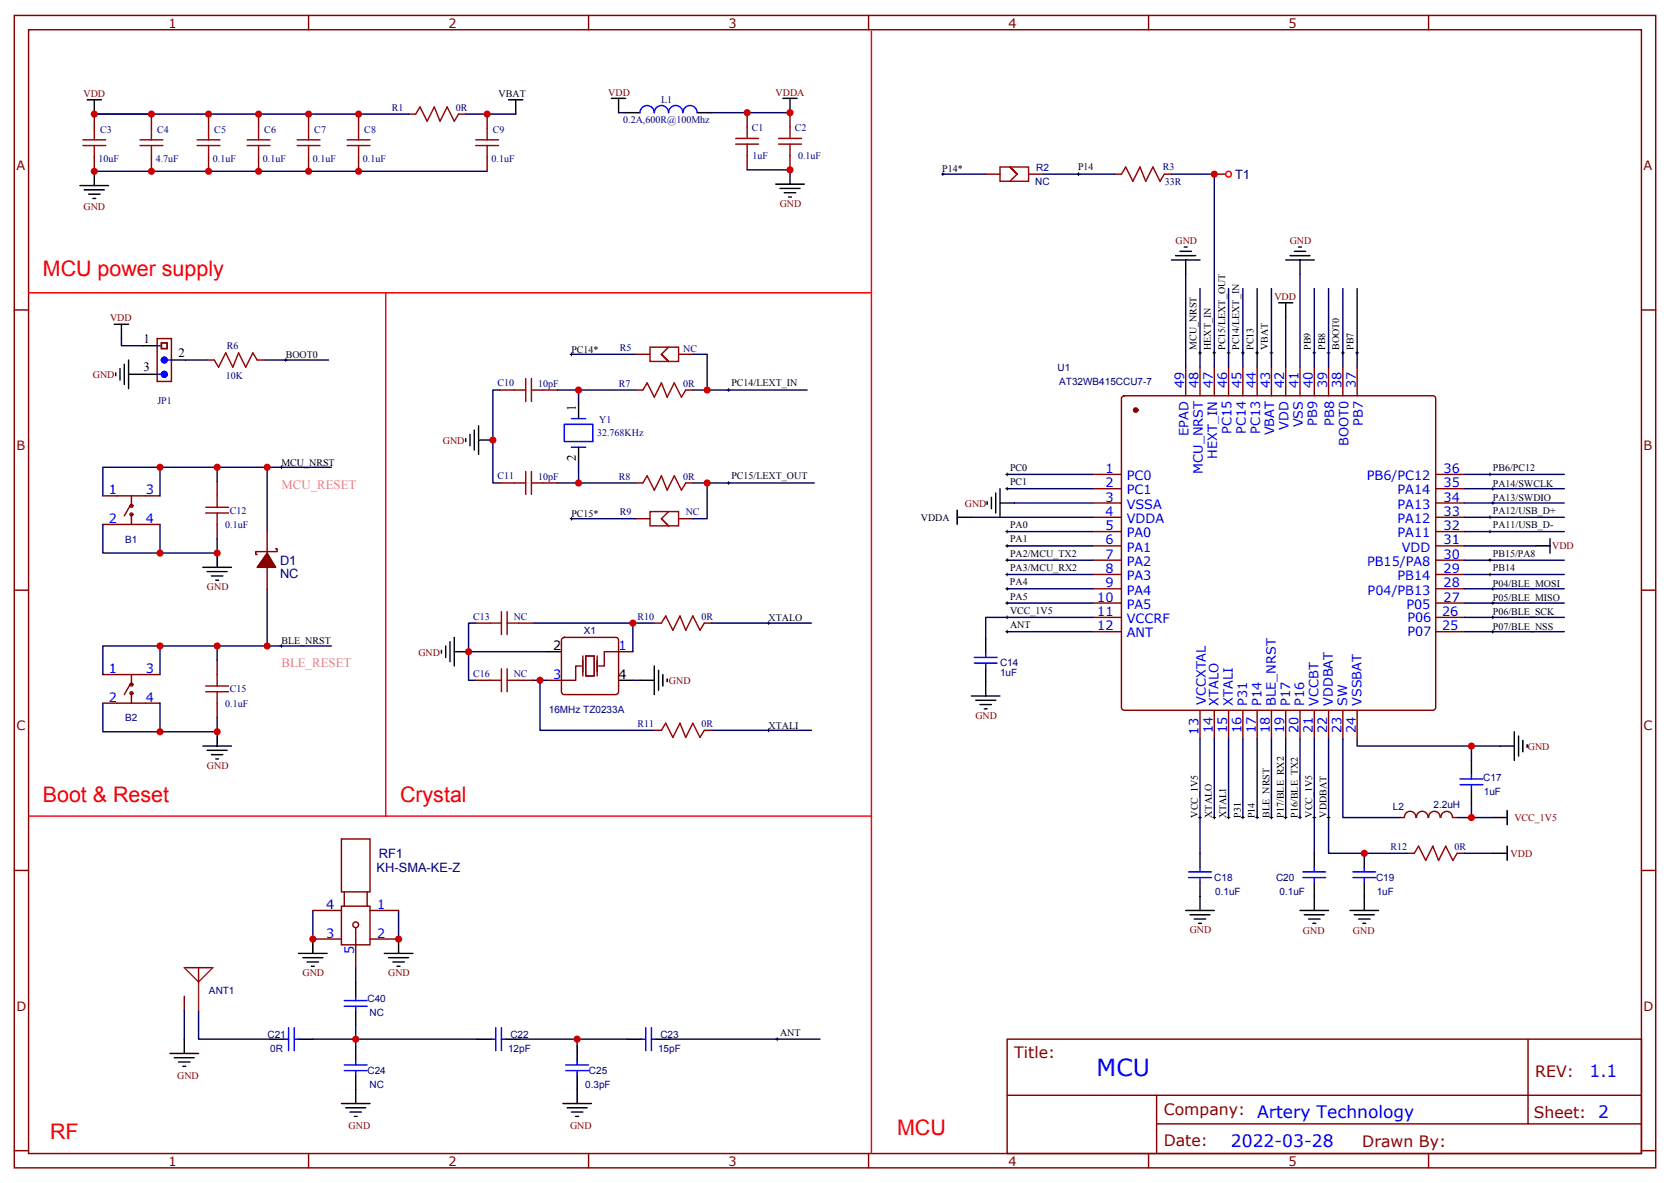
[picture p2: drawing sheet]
<svg xmlns="http://www.w3.org/2000/svg" width="412mm" height="292mm" viewBox="0 0 412 292" stroke-linecap="round" stroke-linejoin="round" font-family="sans-serif">
<g fill="none" stroke="#870000" stroke-width=".35">
<path d="M3.5 3.8h405.4v284.3h-405.4zM7.1 7.3h398.2v277.3h-398.2zM76.2 3.8v3.5M145.3 3.8v3.5M214.5 3.8v3.5M283.6 3.8v3.5M352.8 3.8v3.5M23.3 28.2v3.5M23.3 38.7v3.6M76.2 28.2v3.5M76.2 38.7v3.6M88.5 28.2v3.5"/>
<path d="M88.5 38.7v3.6M100.9 28.2h1.8M113.2 28.2h1.8M3.5 76.5h3.6M405.3 76.5h3.6M66 131.2v5.3M66 140v5.3M68.1 135.4h.3v.7h-5.3v.7h.4M3.5 145.6h3.6M405.3 145.6h3.6M3.5 214.8h3.6M84.3 207h7.1v13.1h-7.1z"/>
<path d="M405.3 214.8h3.6M77.3 224.6h7M77.3 231.7h7M84.3 223.6h7.1v9.5h-7.1zM85 220.1v3.5M87.8 228.9v9.9M90.7 220.1v3.5M91.4 224.6h7M91.4 231.7h7M248.7 256.4h156.6v28.2h-156.6zM377.3 256.4v20.9M248.7 270.2h156.5"/>
<path d="M285.6 277.3h119.6M285.6 270.2v14.2M3.5 283.9h3.6M76.2 284.6v3.5M145.3 284.6v3.5M214.5 284.6v3.5M283.6 284.6v3.5M352.8 284.6v3.5M405.3 283.9h3.6"/>
<circle cx="87.8" cy="228.2" r=".71"/>
</g>
<g fill="none" stroke="#000" stroke-width=".35">
<path d="M73.7 235.2h7.1M74.8 236.3h4.9M75.8 237.3h2.9M76.9 238.4h.7M77.3 231.7v3.5M94.9 235.2h7.1M96 236.3h4.9M97 237.3h2.8M98.1 238.4h.7M98.4 231.7v3.5M66.7 256.4h3.5M73.7 256.4h3.6"/>
<path d="M87.8 242.3v3.5M87.8 249.3v3.6M142.5 258.2v3.5M142.5 265.2v3.5"/>
</g>
<path d="M70.2 256.4h1.1M71.3 253.6v5.6M72.7 253.6v5.6M72.7 256.4h1M85 248.3h5.7M85 246.9h5.7M87.8 245.8v1.1M87.8 248.3v1M139.7 264.2h5.6M139.7 262.7h5.6M142.5 261.7v1M142.5 264.2v1" fill="none" stroke="#00f" stroke-width=".35"/>
<path d="M23.3 28.2h14.1M23.3 42.3h14.1M66 115.3v15.9M66 145.3v14.1M77.3 224.6v7.1M87.8 238.8v3.5M98.4 224.6v7.1M77.3 256.4h40.5M87.8 252.9v5.3" fill="none" stroke="#006" stroke-width=".35"/>
<g fill="none" stroke="#a10000" stroke-width=".35">
<path d="M20.5 34.5h5.6M20.5 35.9h5.6M23.3 31.7v2.8M23.3 35.9v2.8M73.4 34.5h5.6M73.4 35.9h5.6M76.2 31.7v2.8M76.2 35.9v2.8M85.7 34.5h5.7M85.7 35.9h5.7M88.5 31.7v2.8M88.5 35.9v2.8"/>
<path d="M102.7 28.2l1-1.8 1.8 3.5 1.7-3.5 1.5 3.5 1.7-3.5 1.8 3.5 1-1.7"/>
</g>
<path d="M66 136.5l2.1 3.5h-4.6z" fill="#870000"/>
<g fill="none" stroke="#870000" stroke-width=".35">
<path d="M37.4 28.2v3.5M37.4 38.7v3.6M51.5 28.2v3.5M51.5 38.7v3.6M63.9 28.2v3.5M63.9 38.7v3.6M120.3 28.2v3.5M120.3 38.7v3.6M184.5 27.8v3.5M184.5 38.4v3.5M195.1 27.8v3.5M195.1 38.4v3.5"/>
<path d="M243.4 43h3.5M254 43h3.5M275.2 43h1.7M287.5 43h1.8M299.9 43h2.8M51.2 88.8h1.7M63.5 88.8h1.8M123.5 96.2h3.5M134.1 96.2h3.5M157 96.2h1.7M157 87.4h3.5M167.6 87.4h3.5"/>
<path d="M169.3 96.2h1.8M277.2 97.9l.4-.3h76.2a.71 .71 0 0 1 .7 .8v76.2a.76 .76 0 0 1-.7 .7h-76.2a.76 .76 0 0 1-.7-.7v-76.2zM292.8 90.6v7M296.3 90.6v7M299.9 90.6v7M303.4 90.6v7M306.9 90.6v7M310.4 90.6v7M314 90.6v7M317.5 90.6v7M321 90.6v7M324.6 90.6v7"/>
<path d="M328.1 90.6v7M331.6 90.6v7M335.1 90.6v7M53.6 118.8v3.5M123.5 119.2h3.5M134.1 119.2h3.5M157 119.2h1.7M169.3 119.2h1.8M269.9 117.1h7M354.5 117.1h7.1M25.4 122.3h14.1M25.4 129.4h14.1"/>
<path d="M32.1 124.8l-1.4 2.5M32.5 122.3v2.5M32.5 126.9v2.5M53.6 129.4v3.5M66 136.5l2.1 3.5h-4.6zM157 128h3.5M167.6 128h3.5M269.9 120.6h7M269.9 124.1h7M269.9 127.6h7M269.9 131.2h7M269.9 134.7h7"/>
<path d="M269.9 138.2h7M354.5 120.6h7.1M354.5 124.1h7.1M354.5 127.6h7.1M354.5 131.2h7.1M354.5 134.7h7.1M354.5 138.2h7.1M117.5 153.7h3.5M128.1 153.7h3.5M138.9 157.5l.4-.2h12.7a.71 .71 0 0 1 .8 .7v12.7a.76 .76 0 0 1-.8 .7h-12.7a.76 .76 0 0 1-.7-.7v-12.7zM161.6 153.7h1.7M173.9 153.7h1.8"/>
<path d="M269.9 141.7h7M269.9 145.3h7M269.9 148.8h7M269.9 152.3h7M269.9 155.9h7M354.5 141.7h7.1M354.5 145.3h7.1M354.5 148.8h7.1M354.5 152.3h7.1M354.5 155.9h7.1M25.4 166.4h14.1M25.4 173.5h14.1"/>
<path d="M32.1 168.9l-1.4 2.5M32.5 166.4v2.5M32.5 171v2.5M53.6 162.9v3.5M53.6 173.5v3.5M117.5 167.9h3.5M128.1 167.9h3.5M135.1 167.9h3.5M152.8 160.8h3.5M296.3 175.3v7M299.9 175.3v7M303.4 175.3v7"/>
<path d="M306.9 175.3v7M310.4 175.3v7M314 175.3v7M317.5 175.3v7M321 175.3v7M324.6 175.3v7M328.1 175.3v7M331.6 175.3v7M335.1 175.3v7M161.6 180.2h1.7M173.9 180.2h1.8M345.7 201.7h1.1"/>
<path d="M346.8 201.7a1.41 1.41 0 0 1 1.4-1.5 1.41 1.41 0 0 1 1.4 1.5M347.5 210.5h1.7M349.8 201.7a1.41 1.41 0 0 1 1.4-1.5 1.41 1.41 0 0 1 1.4 1.5M352.8 201.7a1.41 1.41 0 0 1 1.4-1.5 1.41 1.41 0 0 1 1.4 1.5M355.8 201.7a1.41 1.41 0 0 1 1.5-1.5 1.41 1.41 0 0 1 1.4 1.5M358.8 201.7h1M359.8 210.5h1.8M45.5 238.8h7.1M49 238.8v3.5M45.5 245.8v3.5"/>
<circle cx="32.5" cy="126.9" r=".35"/>
<circle cx="32.5" cy="124.8" r=".35"/>
<circle cx="32.5" cy="171" r=".35"/>
<circle cx="32.5" cy="168.9" r=".35"/>
</g>
<g fill="none" stroke="#006" stroke-width=".35">
<path d="M23.3 28.2h77.6M115 28.2h12.4M152.8 27.8h1.7M175.7 27.8h19.4M37.4 42.3h82.9M184.5 41.9h10.6M232.8 43h10.6M257.5 43h17.7M289.3 43h10.6v47.6M292.8 67.7v22.9M296.3 71.2v19.4M303.4 71.2v19.4"/>
<path d="M306.9 71.2v19.4M310.4 71.2v19.4M314 71.2v19.4M317.5 78.2v12.4M321 67.7v22.9M324.6 71.2v19.4M328.1 71.2v19.4M331.6 71.2v19.4M335.1 71.2v19.4M30 83.5v1.8h5.3M45.9 88.8h5.3M65.3 88.8h15.8"/>
<path d="M123.5 96.2h-1.8v23h1.8M137.6 96.2h19.4M141.1 87.4h15.9M142.9 96.2v3.6M171.1 87.4h3.5v8.8M171.1 96.2h28.2M39.5 115.3v7M53.6 115.3v3.5M81.8 115.3h-56.4v7M137.6 119.2h19.4M142.9 113.9v5.3M171.1 119.2h30"/>
<path d="M174.6 119.2v8.8h-3.5M248.7 117.1h21.2M361.6 117.1h24.7M25.4 129.4v7.1h28.2v-3.6M39.5 129.4v7.1M141.1 128h15.9M239.9 127.6h30M248.7 138.2h21.2M248.7 131.2h21.2M248.7 120.6h21.2M248.7 134.7h21.2M250.5 124.1h19.4"/>
<path d="M361.6 124.1h24.7M361.6 120.6h24.7M361.6 127.6h24.7M361.6 131.2h24.7M361.6 134.7h17.6M361.6 138.2h24.7M39.5 159.4v7M53.6 159.4v3.5M81.8 159.4h-56.4v7M117.5 153.7h-1.8v14.2h1.8M131.6 153.7h24.7v7.1M156.3 153.7h5.3"/>
<path d="M175.7 153.7h24.7M248.7 155.9h21.2M248.7 145.3h21.2M248.7 148.8h21.2M248.7 141.7h21.2M269.9 152.3h-26.5v5.3M361.6 155.9h24.7M361.6 145.3h24.7M361.6 148.8h24.7M361.6 152.3h24.7M361.6 141.7h24.7M25.4 173.5v7.1h28.2v-3.6"/>
<path d="M39.5 173.5v7.1M115.7 160.8h19.4M131.6 167.9h3.5M133.3 167.9v12.3h28.3M156.3 167.9h1.7M175.7 180.2h24.7M296.3 182.3v28.2M299.9 182.3v19.4M303.4 182.3v19.4M306.9 182.3v19.4M310.4 182.3v19.4M314 182.3v19.4"/>
<path d="M317.5 182.3v19.4M321 182.3v19.4M324.6 182.3v28.2M328.1 182.3v28.2h19.4M331.6 182.3v19.4h14.1M335.1 182.3v1.8h35.3M363.4 184.1v3.5M363.4 198.2v3.5M359.8 201.7h8.9M361.6 210.5h7.1M45.5 249.3v7.1M49 249.3v7.1h17.7"/>
<path d="M128.4 256.4h26.5M142.5 256.4v1.8M165.5 256.4h37"/>
</g>
<g fill="none" stroke="#a10000" stroke-width=".35">
<path d="M34.6 34.5h5.6M34.6 35.9h5.6M37.4 31.7v2.8M37.4 35.9v2.8M48.7 34.5h5.6M48.7 35.9h5.6M51.5 31.7v2.8M51.5 35.9v2.8M61 34.5h5.7M61 35.9h5.7M63.9 31.7v2.8M63.9 35.9v2.8"/>
<path d="M117.5 34.5h5.6M117.5 35.9h5.6M120.3 31.7v2.8M120.3 35.9v2.8M181.7 35.6h5.6M181.7 34.1h5.6M184.5 31.3v2.8M184.5 35.6v2.8M192.3 35.6h5.6M192.3 34.1h5.6M195.1 31.3v2.8M195.1 35.6v2.8"/>
<path d="M246.9 41.2h7.1v3.5h-7.1zM251.2 43l-1.8-1.8 1.8 1.8M251.2 43l-1.8 1.7M276.9 43l1.1-1.8 1.8 3.5 1.7-3.5 1.4 3.5 1.8-3.5 1.8 3.5 1-1.7M63.5 88.8l-1.1-1.7-1.7 3.5-1.8-3.5-1.4 3.5-1.8-3.5-1.7 3.5-1.1-1.8M127 96.2h2.8M129.8 93.4v5.7M131.2 96.2h2.9M131.2 93.4v5.7M158.7 96.2l1.1-1.7 1.8 3.5 1.7-3.5 1.4 3.5 1.8-3.5 1.8 3.5 1-1.8M160.5 85.7h7.1v3.5h-7.1zM163.3 87.4l1.8 1.8-1.8-1.8"/>
<path d="M165.1 85.7l-1.8 1.7M127 119.2h2.8M129.8 116.3v5.7M131.2 116.3v5.7M131.2 119.2h2.9M158.7 119.2l1.1-1.8 1.8 3.5 1.7-3.5 1.4 3.5 1.8-3.5 1.8 3.5 1-1.7M50.8 126.6h5.6M50.8 125.2h5.6M53.6 122.3v2.9M53.6 126.6v2.8M160.5 126.2h7.1v3.6h-7.1zM163.3 128l1.8 1.8-1.8-1.8"/>
<path d="M165.1 126.2l-1.8 1.8M121 153.7h2.8M123.8 150.9v5.7M125.2 153.7h2.9M125.2 150.9v5.7M163.3 153.7l1.1-1.7 1.8 3.5 1.7-3.5 1.4 3.5 1.8-3.5 1.8 3.5 1-1.8M50.8 170.7h5.6M50.8 169.3h5.6M53.6 166.4v2.9M53.6 170.7v2.8M121 167.9h2.8M123.8 165v5.7"/>
<path d="M125.2 167.9h2.9M125.2 165v5.7M173.9 180.2l-1 1.8-1.8-3.6-1.8 3.6-1.4-3.6-1.7 3.6-1.8-3.6-1.1 1.8M349.2 210.5l1.1-1.7 1.8 3.5 1.7-3.5 1.4 3.5 1.8-3.5 1.8 3.5 1-1.8"/>
</g>
<g fill="none" stroke="#000" stroke-width=".25">
<path d="M232.5 43h.7M232.8 42.6v.7M266 43h.7M266.3 42.6v.7M70.2 88.8h.7M70.6 88.5v.7M140.8 87.4h.7M141.1 87.1v.7M179.6 96.2h.7M179.9 95.9v.7M296 87.1h.7M296.3 86.7v.7"/>
<path d="M299.5 87.1h.7M299.9 86.7v.7M303 87.1h.7M303.4 86.7v.7M306.6 87.1h.7M306.9 86.7v.7M310.1 87.1h.7M310.4 86.7v.7M313.6 87.1h.7M314 86.7v.7M324.2 87.1h.7M324.6 86.7v.7"/>
<path d="M327.7 87.1h.7M328.1 86.7v.7M331.3 87.1h.7M331.6 86.7v.7M334.8 87.1h.7M335.1 86.7v.7M69.1 115.3h.7M69.5 114.9v.7M179.6 119.2h.7M179.9 118.8v.7M248.4 117.1h.7M248.7 116.7v.7"/>
<path d="M367.6 117.1h.7M367.9 116.7v.7M140.8 128h.7M141.1 127.6v.7M248.4 131.2h.7M248.4 134.7h.7M248.4 138.2h.7M248.4 120.6h.7M248.7 120.2v.7M248.7 130.8v.7M248.7 134.3v.7M248.7 137.9v.7"/>
<path d="M367.6 131.2h.7M367.6 138.2h.7M367.6 127.6h.7M367.9 127.3v.7M367.9 130.8v.7M367.9 137.9v.7M368.3 120.6h.7M368.3 124.1h.7M368.7 120.2v.7M368.7 123.8v.7M69.1 159.4h.7M69.5 159v.7"/>
<path d="M189.4 153.7h.7M189.8 153.4v.7M248.4 152.3h.7M248.4 155.9h.7M248.4 148.8h.7M248.4 145.3h.7M248.4 141.7h.7M248.7 141.4v.7M248.7 144.9v.7M248.7 148.4v.8M248.7 152v.7M248.7 155.5v.7"/>
<path d="M367.6 141.7h.7M367.9 141.4v.7M368.3 152.3h.7M368.3 155.9h.7M368.3 148.8h.7M368.3 145.3h.7M368.7 144.9v.7M368.7 148.4v.8M368.7 152v.7M368.7 155.5v.7M189.8 179.8v.8M189.4 180.2h.7"/>
<path d="M296 201.7h.7M296.3 201.4v.7M299.5 201.7h.7M299.9 201.4v.7M303 201.7h.7M303.4 201.4v.7M306.6 201.7h.7M306.9 201.4v.7M310.1 201.7h.7M310.4 201.4v.7M313.6 201.7h.7M314 201.4v.7"/>
<path d="M317.1 201.7h.8M317.5 201.4v.7M320.7 201.7h.7M321 201.4v.7M324.2 201.7h.7M324.6 201.4v.7M327.7 201.7h.7M328.1 201.4v.7M191.6 256.4h.7M191.9 256v.8"/>
</g>
<g fill="none" stroke="#000" stroke-width=".35">
<path d="M21.5 24.6h3.5M23.3 24.6v3.6M125.6 24.6h3.5M127.4 24.6v3.6M151 24.3h3.5M152.8 24.3v3.5M154.5 27.8h3.5M172.2 27.8h3.5M193.3 24.3h3.5M195.1 24.3v3.5M19.8 45.8h7M20.8 46.8h5"/>
<path d="M21.9 47.9h2.8M22.9 49h.7M23.3 42.3v3.5M191.6 45.4h7M192.6 46.5h5M193.7 47.6h2.8M194.7 48.6h.7M195.1 41.9v3.5M289.3 64.1h7M290.3 63.1h5M291.4 62h2.8M292.5 61h.7"/>
<path d="M292.8 64.1v3.6M315.7 74.7h3.6M317.5 64.1h7.1M317.5 74.7v3.5M318.6 63.1h4.9M319.6 62h2.8M320.7 61h.7M321 64.1v3.6M28.2 80h3.5M28.6 92v.7M29.6 90.9v2.9M30 80v3.5"/>
<path d="M30.7 89.9v4.9M31.7 92.4h7.1M31.7 88.8v7.1M35.3 85.3h3.5M42.3 88.8h3.6M142.9 99.8v3.5M115 108.2v.7M116.1 107.2v2.8M117.1 106.1v5M118.2 105.1v7M118.2 108.6h3.5M142.9 110.3v3.6"/>
<path d="M50.1 140h7M53.6 136.5v3.5M236.4 127.6h3.5M236.4 125.9v3.5M243.8 123.8v.7M244.8 122.7v2.8M245.9 121.6v5M246.9 124.1h3.6M246.9 120.6v7M379.2 134.7h3.6M382.8 132.9v3.6M51.2 141h4.9"/>
<path d="M52.2 142.1h2.8M53.3 143.2h.7M110.1 159.4v2.8M111.1 158.3v5M112.2 157.3v7M243.4 157.6v3.5M109 160.4v.7M112.2 160.8h3.5M135.1 160.8h3.5M152.8 167.9h3.5M158 167.9h3.6M161.6 164.3v7.1"/>
<path d="M162.6 165.4v4.9M163.7 166.4v2.9M164.7 167.5v.7M239.9 171.7h7M240.9 172.8h5M242 173.8h2.8M243.1 174.9h.7M243.4 164.7v7M50.1 184.1h7M51.2 185.1h4.9M52.2 186.2h2.8M53.3 187.3h.7"/>
<path d="M53.6 180.6v3.5M363.4 187.6v3.5M363.4 194.7v3.5M370.4 184.1h3.5M372.2 200v3.5M373.9 180.6v7M375 181.6v4.9M376.1 182.7v2.8M377.1 183.7v.7M296.3 210.5v3.6M296.3 217.6v7M324.6 210.5v3.6"/>
<path d="M324.6 217.6v7M336.9 210.5v3.6M336.9 217.6v7M368.7 210.5h3.5M368.7 201.7h3.5M372.2 208.8v3.5M292.8 224.6h7.1M293.9 225.7h4.9M294.9 226.8h2.8M296 227.8h.7M321 224.6h7.1M322.1 225.7h4.9"/>
<path d="M323.1 226.8h2.9M324.2 227.8h.7M333.4 224.6h7M334.4 225.7h5M335.5 226.8h2.8M336.5 227.8h.8M42 259.9h7M45.5 256.4v3.5M87.8 258.2v3.5M117.8 256.4h3.6M124.9 256.4h3.5M154.9 256.4h3.5"/>
<path d="M161.9 256.4h3.6M43 261h5M44.1 262h2.8M45.2 263.1h.7M84.3 272.3h7.1M85.4 273.3h4.9M86.4 274.4h2.9M87.5 275.4h.7M87.8 265.2v7.1M139 272.3h7M140.1 273.3h4.9M141.1 274.4h2.8"/>
<path d="M142.2 275.4h.7M142.5 268.7v3.6"/>
</g>
<g fill="none" stroke="#f00" stroke-width=".35">
<path d="M215.2 7.7v276.9M7.1 72.2h208.1M95.2 72.2v129.2M7.1 201.4h208.1"/>
<circle cx="303.4" cy="43" r=".71"/>
</g>
<g fill="none" stroke="#00f" stroke-width=".35">
<path d="M158 27.8a1.76 1.76 0 0 1 1.8-1.8 1.76 1.76 0 0 1 1.8 1.8 1.76 1.76 0 0 1 1.7-1.8 1.76 1.76 0 0 1 1.8 1.8 1.76 1.76 0 0 1 1.8-1.8 1.76 1.76 0 0 1 1.7 1.8 1.76 1.76 0 0 1 1.8-1.8 1.76 1.76 0 0 1 1.8 1.8M38.8 85.3h1.1M38.8 92.4h1.1M41.3 88.8h1M139.3 104.7h7.1v4.2h-7.1zM141.1 103.3h3.5M141.1 110.3h3.5M240.6 162.2h5.6M240.6 163.6h5.6M243.4 161.1v1.1M243.4 163.6v1.1M360.5 193.6h5.7"/>
<path d="M360.5 192.2h5.7M363.4 191.1v1.1M363.4 193.6v1.1M293.5 216.5h5.7M293.5 215.1h5.7M296.3 214.1v1M296.3 216.5v1.1M321.7 216.5h5.7M321.7 215.1h5.7M324.6 214.1v1M324.6 216.5v1.1M334.1 216.5h5.6"/>
<path d="M334.1 215.1h5.6M336.9 214.1v1M336.9 216.5v1.1M121.4 256.4h1M122.4 253.6v5.6M123.8 253.6v5.6M123.8 256.4h1.1M158.4 256.4h1.1M159.5 253.6v5.6M160.9 256.4h1M160.9 253.6v5.6M85 264.2h5.7"/>
<path d="M85 262.7h5.7M87.8 261.7v1M87.8 264.2v1"/>
<circle cx="40.6" cy="88.8" r=".71"/>
<circle cx="40.6" cy="92.4" r=".71"/>
</g>
<path d="M45.5 238.8l3.5 3.5M52.6 238.8l-3.6 3.5M49 242.3v7" fill="none" stroke="#8c2424" stroke-width=".35"/>
<path d="M143.6 164.3h-1.4v3.6h-3.6M143.9 161.9v4.9M144.6 161.9h2.2v4.9h-2.2zM147.5 161.9v4.9M152.8 160.8h-3.6v3.5h-1.4" fill="none" stroke="#870012" stroke-width=".35"/>
<path d="M38.8 83.5h3.5v10.6h-3.5zM39.9 84.6h1.4v1.4h-1.4z" fill="none" stroke="#800000" stroke-width=".35"/>
<g fill="#00f" stroke="#00f" stroke-width=".35">
<circle cx="40.6" cy="88.8" r=".71"/>
<circle cx="40.6" cy="92.4" r=".71"/>
</g>
<circle cx="280.5" cy="101.2" r=".53" fill="#870000" stroke="#870000" stroke-width=".35"/>
<g fill="#c00">
<circle cx="98.4" cy="231.7" r=".88"/>
<circle cx="77.3" cy="231.7" r=".88"/>
<circle cx="87.8" cy="256.4" r=".88"/>
<circle cx="37.4" cy="42.3" r=".88"/>
<circle cx="88.5" cy="42.3" r=".88"/>
<circle cx="88.5" cy="28.2" r=".88"/>
<circle cx="23.3" cy="42.3" r=".88"/>
<circle cx="23.3" cy="28.2" r=".88"/>
<circle cx="76.2" cy="42.3" r=".88"/>
<circle cx="76.2" cy="28.2" r=".88"/>
<circle cx="63.9" cy="42.3" r=".88"/>
<circle cx="63.9" cy="28.2" r=".88"/>
<circle cx="51.5" cy="42.3" r=".88"/>
<circle cx="51.5" cy="28.2" r=".88"/>
<circle cx="66" cy="159.4" r=".88"/>
<circle cx="66" cy="115.3" r=".88"/>
<circle cx="142.5" cy="256.4" r=".88"/>
<circle cx="121.7" cy="108.6" r=".88"/>
<circle cx="142.9" cy="119.2" r=".88"/>
<circle cx="142.9" cy="96.2" r=".88"/>
<circle cx="53.6" cy="180.6" r=".88"/>
<circle cx="53.6" cy="159.4" r=".88"/>
<circle cx="39.5" cy="159.4" r=".88"/>
<circle cx="39.5" cy="180.6" r=".88"/>
<circle cx="53.6" cy="136.5" r=".88"/>
<circle cx="53.6" cy="115.3" r=".88"/>
<circle cx="39.5" cy="115.3" r=".88"/>
<circle cx="39.5" cy="136.5" r=".88"/>
<circle cx="120.3" cy="28.2" r=".88"/>
<circle cx="37.4" cy="28.2" r=".88"/>
<circle cx="133.3" cy="167.9" r=".88"/>
<circle cx="174.6" cy="96.2" r=".88"/>
<circle cx="195.1" cy="27.8" r=".88"/>
<circle cx="195.1" cy="41.9" r=".88"/>
<circle cx="184.5" cy="27.8" r=".88"/>
<circle cx="156.3" cy="153.7" r=".88"/>
<circle cx="115.7" cy="160.8" r=".88"/>
<circle cx="174.6" cy="119.2" r=".88"/>
<circle cx="363.4" cy="184.1" r=".88"/>
<circle cx="363.4" cy="201.7" r=".88"/>
<circle cx="336.9" cy="210.5" r=".88"/>
<circle cx="299.9" cy="43" r=".88"/>
</g>
<text font-size="5.8" fill="#00f" x="270.8" y="265.4">MCU</text>
<g font-size="5.3" fill="#f00">
<text x="10.6" y="68">MCU power supply</text>
<text x="10.6" y="197.8">Boot &amp; Reset</text>
<text x="98.8" y="197.8">Crystal</text>
<text x="12.3" y="281.1">RF</text>
<text x="221.5" y="280">MCU</text>
</g>
<g font-size="4.2" fill="#00f">
<text x="392.5" y="265.7">1.1</text>
<text x="304" y="283">2022-03-28</text>
</g>
<g font-size="3.9" fill="#800">
<text x="250.5" y="261">Title:</text>
<text x="379.1" y="265.7">REV:</text>
<text x="287.4" y="275.2">Company: Artery Technology</text>
<text x="378.7" y="275.8">Sheet: 2</text>
<text x="287.4" y="282.9">Date:</text>
<text x="336.4" y="282.9">Drawn By:</text>
</g>
<g font-size="3.2" fill="#800">
<text x="41.6" y="6.8">1</text>
<text x="110.8" y="6.8">2</text>
<text x="179.9" y="6.8">3</text>
<text x="249.1" y="6.8">4</text>
<text x="318.2" y="6.8">5</text>
<text x="4.1" y="41.9">A</text>
<text x="405.9" y="41.9">A</text>
<text x="4.1" y="111.1">B</text>
<text x="405.9" y="111.1">B</text>
<text x="4.1" y="180.2">C</text>
<text x="405.9" y="180.2">C</text>
<text x="4.1" y="249.3">D</text>
<text x="405.9" y="249.3">D</text>
<text x="41.6" y="287.6">1</text>
<text x="110.8" y="287.6">2</text>
<text x="179.9" y="287.6">3</text>
<text x="249.1" y="287.6">4</text>
<text x="318.2" y="287.6">5</text>
</g>
<g font-size="3.2" fill="#000080">
<text x="305" y="44.1">T1</text>
<text x="69.1" y="142.5">NC</text>
<text x="69.1" y="139.4">D1</text>
<text x="93" y="215.2">KH-SMA-KE-Z</text>
<text x="93.6" y="211.7">RF1</text>
</g>
<g font-size="3.2">
<text x="35.5" y="84.6">1</text>
<text x="44.1" y="88.1">2</text>
<text x="35.5" y="91.7">3</text>
<text x="142.2" y="101.5" transform="rotate(-90 142.2 101.5)">1</text>
<text x="142.2" y="113.7" transform="rotate(-90 142.2 113.7)">2</text>
<text x="136.6" y="160.4">2</text>
<text x="152.8" y="167.5">4</text>
</g>
<g font-size="3.2" fill="#00f">
<text x="292.5" y="95.7" transform="rotate(-90 292.5 95.7)">49</text>
<text x="296" y="95.7" transform="rotate(-90 296 95.7)">48</text>
<text x="299.5" y="95.7" transform="rotate(-90 299.5 95.7)">47</text>
<text x="303" y="95.7" transform="rotate(-90 303 95.7)">46</text>
<text x="306.6" y="95.7" transform="rotate(-90 306.6 95.7)">45</text>
<text x="310.1" y="95.7" transform="rotate(-90 310.1 95.7)">44</text>
<text x="313.6" y="95.7" transform="rotate(-90 313.6 95.7)">43</text>
<text x="317.1" y="95.7" transform="rotate(-90 317.1 95.7)">42</text>
<text x="320.7" y="95.7" transform="rotate(-90 320.7 95.7)">41</text>
<text x="324.2" y="95.7" transform="rotate(-90 324.2 95.7)">40</text>
<text x="327.7" y="95.7" transform="rotate(-90 327.7 95.7)">39</text>
<text x="331.3" y="95.7" transform="rotate(-90 331.3 95.7)">38</text>
<text x="334.8" y="95.7" transform="rotate(-90 334.8 95.7)">37</text>
<text x="293.5" y="107.5" transform="rotate(-90 293.5 107.5)">EPAD</text>
<text x="304.1" y="107.1" transform="rotate(-90 304.1 107.1)">PC15</text>
<text x="307.6" y="107.1" transform="rotate(-90 307.6 107.1)">PC14</text>
<text x="311.1" y="107.1" transform="rotate(-90 311.1 107.1)">PC13</text>
<text x="314.7" y="107.4" transform="rotate(-90 314.7 107.4)">VBAT</text>
<text x="318.2" y="106" transform="rotate(-90 318.2 106)">VDD</text>
<text x="321.7" y="105.5" transform="rotate(-90 321.7 105.5)">VSS</text>
<text x="325.3" y="105.1" transform="rotate(-90 325.3 105.1)">PB9</text>
<text x="329.5" y="105.1" transform="rotate(-90 329.5 105.1)">PB8</text>
<text x="336.5" y="105.1" transform="rotate(-90 336.5 105.1)">PB7</text>
<text x="300.6" y="113.2" transform="rotate(-90 300.6 113.2)">HEXT_IN</text>
<text x="333" y="110.1" transform="rotate(-90 333 110.1)">BOOT0</text>
<text x="273" y="116.7">1</text>
<text x="278.2" y="118.5">PC0</text>
<text x="297" y="116.9" transform="rotate(-90 297 116.9)">MCU_NRST</text>
<text x="337.5" y="118.5">PB6/PC12</text>
<text x="356.5" y="116.7">36</text>
<text x="26.9" y="122">1</text>
<text x="36" y="122">3</text>
<text x="273" y="120.2">2</text>
<text x="273" y="123.8">3</text>
<text x="278.2" y="122">PC1</text>
<text x="278.2" y="125.5">VSSA</text>
<text x="345.1" y="125.5">PA13</text>
<text x="345.1" y="122">PA14</text>
<text x="356.5" y="123.8">34</text>
<text x="356.5" y="120.2">35</text>
<text x="26.9" y="129">2</text>
<text x="36" y="129">4</text>
<text x="273" y="127.3">4</text>
<text x="273" y="130.8">5</text>
<text x="278.2" y="129">VDDA</text>
<text x="345.1" y="129">PA12</text>
<text x="356.5" y="130.8">32</text>
<text x="356.5" y="127.3">33</text>
<text x="273" y="134.3">6</text>
<text x="273" y="137.9">7</text>
<text x="278.2" y="132.6">PA0</text>
<text x="278.2" y="136.1">PA1</text>
<text x="345.1" y="132.6">PA11</text>
<text x="346.2" y="136.1">VDD</text>
<text x="356.5" y="134.3">31</text>
<text x="356.5" y="137.9">30</text>
<text x="273" y="141.4">8</text>
<text x="278.2" y="139.6">PA2</text>
<text x="278.2" y="143.2">PA3</text>
<text x="337.6" y="139.6">PB15/PA8</text>
<text x="345.1" y="143.2">PB14</text>
<text x="356.5" y="141.4">29</text>
<text x="271" y="148.4">10</text>
<text x="273" y="144.9">9</text>
<text x="278.2" y="146.7">PA4</text>
<text x="337.7" y="146.7">P04/PB13</text>
<text x="356.5" y="144.9">28</text>
<text x="356.5" y="148.4">27</text>
<text x="271" y="152">11</text>
<text x="271" y="155.5">12</text>
<text x="278.2" y="150.2">PA5</text>
<text x="278.2" y="153.7">VCCRF</text>
<text x="347.3" y="150.2">P05</text>
<text x="347.5" y="153.4">P06</text>
<text x="356.1" y="155.5">25</text>
<text x="356.1" y="152">26</text>
<text x="152.8" y="160.4">1</text>
<text x="278.2" y="157.3">ANT</text>
<text x="347.5" y="156.9">P07</text>
<text x="26.9" y="166.1">1</text>
<text x="36" y="166.1">3</text>
<text x="136.6" y="167.5">3</text>
<text x="26.9" y="173.1">2</text>
<text x="36" y="173.1">4</text>
<text x="297.7" y="174" transform="rotate(-90 297.7 174)">VCCXTAL</text>
<text x="300.9" y="174.2" transform="rotate(-90 300.9 174.2)">XTALO</text>
<text x="304.4" y="174.2" transform="rotate(-90 304.4 174.2)">XTALI</text>
<text x="308" y="174.2" transform="rotate(-90 308 174.2)">P31</text>
<text x="311.5" y="174.2" transform="rotate(-90 311.5 174.2)">P14</text>
<text x="315" y="174.2" transform="rotate(-90 315 174.2)">BLE_NRST</text>
<text x="318.6" y="174.2" transform="rotate(-90 318.6 174.2)">P17</text>
<text x="322.1" y="174.2" transform="rotate(-90 322.1 174.2)">P16</text>
<text x="325.6" y="174.2" transform="rotate(-90 325.6 174.2)">VCCBT</text>
<text x="329.1" y="174.2" transform="rotate(-90 329.1 174.2)">VDDBAT</text>
<text x="332.7" y="174.2" transform="rotate(-90 332.7 174.2)">SW</text>
<text x="336.2" y="174.2" transform="rotate(-90 336.2 174.2)">VSSBAT</text>
<text x="296" y="181.2" transform="rotate(-90 296 181.2)">13</text>
<text x="299.5" y="180.9" transform="rotate(-90 299.5 180.9)">14</text>
<text x="303" y="180.9" transform="rotate(-90 303 180.9)">15</text>
<text x="306.6" y="180.9" transform="rotate(-90 306.6 180.9)">16</text>
<text x="310.1" y="180.9" transform="rotate(-90 310.1 180.9)">17</text>
<text x="313.6" y="180.9" transform="rotate(-90 313.6 180.9)">18</text>
<text x="317.1" y="180.9" transform="rotate(-90 317.1 180.9)">19</text>
<text x="320.7" y="180.9" transform="rotate(-90 320.7 180.9)">20</text>
<text x="324.2" y="180.9" transform="rotate(-90 324.2 180.9)">21</text>
<text x="327.7" y="180.9" transform="rotate(-90 327.7 180.9)">22</text>
<text x="331.3" y="180.9" transform="rotate(-90 331.3 180.9)">23</text>
<text x="334.8" y="180.9" transform="rotate(-90 334.8 180.9)">24</text>
<text x="80.5" y="224.3">4</text>
<text x="93.1" y="224.3">1</text>
<text x="80.5" y="231.4">3</text>
<text x="93.1" y="231.4">2</text>
<text x="87.5" y="235.5" transform="rotate(-90 87.5 235.5)">5</text>
</g>
<g font-size="3.2" fill="#f0f">
<text x="69.5" y="120.6">MCU_RESET</text>
<text x="69.5" y="164.7">BLE_RESET</text>
</g>
<g font-size="2.5" fill="#800000">
<text x="20.6" y="24">VDD</text>
<text x="150.2" y="23.6">VDD</text>
<text x="191.5" y="23.6">VDDA</text>
<text x="20.6" y="51.9">GND</text>
<text x="192.6" y="51.1">GND</text>
<text x="290.3" y="60.2">GND</text>
<text x="318.5" y="60.2">GND</text>
<text x="314.7" y="74">VDD</text>
<text x="27.2" y="79.3">VDD</text>
<text x="22.9" y="93.3">GND</text>
<text x="109.4" y="109.5">GND</text>
<text x="238.3" y="125">GND</text>
<text x="383.3" y="135.6">VDD</text>
<text x="51.1" y="145.7">GND</text>
<text x="103.3" y="161.7">GND</text>
<text x="165.2" y="168.7">GND</text>
<text x="240.9" y="177.3">GND</text>
<text x="377.3" y="185">GND</text>
<text x="51.1" y="189.8">GND</text>
<text x="374" y="202.6">VCC_1V5</text>
<text x="373" y="211.4">VDD</text>
<text x="293.8" y="230.3">GND</text>
<text x="321.8" y="230.4">GND</text>
<text x="334.1" y="230.4">GND</text>
<text x="74.7" y="240.9">GND</text>
<text x="95.9" y="240.9">GND</text>
<text x="43.7" y="266.2">GND</text>
<text x="86.1" y="278.5">GND</text>
<text x="140.8" y="278.5">GND</text>
</g>
<g font-size="2.5">
<text x="123.1" y="23.9">VBAT</text>
<text x="266.2" y="41.9">P14</text>
<text x="232.7" y="42.4">P14*</text>
<text x="70.6" y="88.4">BOOT0</text>
<text x="141.1" y="87">PC14*</text>
<text x="295.5" y="86.4" transform="rotate(-90 295.5 86.4)">MCU_NRST</text>
<text x="299" y="86.4" transform="rotate(-90 299 86.4)">HEXT_IN</text>
<text x="302.5" y="86.4" transform="rotate(-90 302.5 86.4)">PC15/LEXT_OUT</text>
<text x="306" y="86.4" transform="rotate(-90 306 86.4)">PC14/LEXT_IN</text>
<text x="309.6" y="86.4" transform="rotate(-90 309.6 86.4)">PC13</text>
<text x="313.1" y="86.4" transform="rotate(-90 313.1 86.4)">VBAT</text>
<text x="323.7" y="86.4" transform="rotate(-90 323.7 86.4)">PB9</text>
<text x="327.2" y="86.4" transform="rotate(-90 327.2 86.4)">PB8</text>
<text x="330.7" y="86.4" transform="rotate(-90 330.7 86.4)">BOOT0</text>
<text x="334.3" y="86.4" transform="rotate(-90 334.3 86.4)">PB7</text>
<text x="180.6" y="95.4">PC14/LEXT_IN</text>
<text x="69.5" y="114.9">MCU_NRST</text>
<text x="180.6" y="118.3">PC15/LEXT_OUT</text>
<text x="249.4" y="116.2">PC0</text>
<text x="249.4" y="119.7">PC1</text>
<text x="368.6" y="116.2">PB6/PC12</text>
<text x="368.7" y="123.6">PA13/SWDIO</text>
<text x="368.7" y="120.1">PA14/SWCLK</text>
<text x="141.1" y="127.6">PC15*</text>
<text x="227.4" y="128.5">VDDA</text>
<text x="249.4" y="130.3">PA0</text>
<text x="368.6" y="126.8">PA12/USB_D+</text>
<text x="368.6" y="130.3">PA11/USB_D-</text>
<text x="249.4" y="133.8">PA1</text>
<text x="249.4" y="137.3">PA2/MCU_TX2</text>
<text x="368.6" y="137.3">PB15/PA8</text>
<text x="249.4" y="140.9">PA3/MCU_RX2</text>
<text x="368.6" y="140.9">PB14</text>
<text x="249.4" y="144.4">PA4</text>
<text x="249.4" y="147.9">PA5</text>
<text x="368.7" y="148.3">P05/BLE_MISO</text>
<text x="368.7" y="144.8">P04/BLE_MOSI</text>
<text x="189.8" y="153.3">XTALO</text>
<text x="249.4" y="155">ANT</text>
<text x="249.4" y="151.4">VCC_1V5</text>
<text x="368.7" y="151.8">P06/BLE_SCK</text>
<text x="368.7" y="155.4">P07/BLE_NSS</text>
<text x="69.5" y="159">BLE_NRST</text>
<text x="189.8" y="179.8">XTALI</text>
<text x="295.8" y="201.7" transform="rotate(-90 295.8 201.7)">VCC_1V5</text>
<text x="299.3" y="201.8" transform="rotate(-90 299.3 201.8)">XTALO</text>
<text x="302.8" y="201.9" transform="rotate(-90 302.8 201.9)">XTALI</text>
<text x="306.4" y="201.7" transform="rotate(-90 306.4 201.7)">P31</text>
<text x="309.9" y="201.9" transform="rotate(-90 309.9 201.9)">P14</text>
<text x="313.5" y="201.7" transform="rotate(-90 313.5 201.7)">BLE_NRST</text>
<text x="317" y="201.7" transform="rotate(-90 317 201.7)">P17/BLE_RX2</text>
<text x="320.5" y="201.7" transform="rotate(-90 320.5 201.7)">P16/BLE_TX2</text>
<text x="324.1" y="201.7" transform="rotate(-90 324.1 201.7)">VCC_1V5</text>
<text x="327.6" y="201.7" transform="rotate(-90 327.6 201.7)">VDDBAT</text>
<text x="192.6" y="255.5">ANT</text>
</g>
<g font-size="2.5" fill="#000080">
<text x="96.8" y="27.3">R1</text>
<text x="112.6" y="27.3">0R</text>
<text x="163.3" y="25.4">L1</text>
<text x="24.7" y="32.8">C3</text>
<text x="38.8" y="32.8">C4</text>
<text x="52.9" y="32.8">C5</text>
<text x="65.3" y="32.8">C6</text>
<text x="77.6" y="32.8">C7</text>
<text x="90" y="32.8">C8</text>
<text x="121.7" y="32.8">C9</text>
<text x="153.9" y="30.4">0.2A,600R@100Mhz</text>
<text x="185.7" y="32.2">C1</text>
<text x="196.2" y="32.2">C2</text>
<text x="24.4" y="39.8">10uF</text>
<text x="38.5" y="39.8">4.7uF</text>
<text x="52.6" y="39.8">0.1uF</text>
<text x="64.9" y="39.8">0.1uF</text>
<text x="77.3" y="39.8">0.1uF</text>
<text x="89.6" y="39.8">0.1uF</text>
<text x="121.4" y="39.8">0.1uF</text>
<text x="185.8" y="39.3">1uF</text>
<text x="197.1" y="39.3">0.1uF</text>
<text x="255.6" y="45.6">NC</text>
<text x="287.1" y="42">R3</text>
<text x="287.7" y="45.6">33R</text>
<text x="56.1" y="86.1">R6</text>
<text x="153.1" y="86.5">R5</text>
<text x="168.7" y="86.8">NC</text>
<text x="55.8" y="93.6">10K</text>
<text x="122.9" y="95.4">C10</text>
<text x="132.9" y="95.4">10pF</text>
<text x="152.8" y="95.4">R7</text>
<text x="168.7" y="95.4">0R</text>
<text x="261.2" y="91.6">U1</text>
<text x="261.6" y="95.1">AT32WB415CCU7-7</text>
<text x="38.9" y="99.6">JP1</text>
<text x="147.4" y="107.7">32.768KHz</text>
<text x="148" y="104.4">Y1</text>
<text x="122.9" y="118.3">C11</text>
<text x="132.9" y="118.3">10pF</text>
<text x="152.8" y="118.3">R8</text>
<text x="168.7" y="118.3">0R</text>
<text x="55.6" y="130.3">0.1uF</text>
<text x="56.8" y="126.8">C12</text>
<text x="153.1" y="127.1">R9</text>
<text x="169.3" y="127.1">NC</text>
<text x="116.9" y="152.9">C13</text>
<text x="126.9" y="152.9">NC</text>
<text x="157.4" y="152.9">R10</text>
<text x="173.3" y="152.9">0R</text>
<text x="144.2" y="156.5">X1</text>
<text x="116.9" y="167">C16</text>
<text x="126.9" y="167">NC</text>
<text x="246.9" y="166.8">1uF</text>
<text x="246.9" y="164.4">C14</text>
<text x="56.8" y="170.9">C15</text>
<text x="55.6" y="174.4">0.1uF</text>
<text x="135.5" y="176">16MHz TZ0233A</text>
<text x="157.4" y="179.3">R11</text>
<text x="173.3" y="179.3">0R</text>
<text x="366.3" y="192.6">C17</text>
<text x="366.4" y="196.1">1uF</text>
<text x="344" y="200">L2</text>
<text x="354" y="199.3">2.2uH</text>
<text x="343.3" y="209.7">R12</text>
<text x="359.2" y="209.7">0R</text>
<text x="299.9" y="217.3">C18</text>
<text x="300.1" y="220.8">0.1uF</text>
<text x="315.1" y="217.3">C20</text>
<text x="316" y="220.8">0.1uF</text>
<text x="339.8" y="217.3">C19</text>
<text x="340" y="220.8">1uF</text>
<text x="51.6" y="245.2">ANT1</text>
<text x="90.8" y="247.3">C40</text>
<text x="91.3" y="250.8">NC</text>
<text x="66.1" y="256">C21</text>
<text x="126" y="256.1">C22</text>
<text x="163.1" y="256.1">C23</text>
<text x="66.7" y="259.6">0R</text>
<text x="125.5" y="259.6">12pF</text>
<text x="162.5" y="259.6">15pF</text>
<text x="90.8" y="264.9">C24</text>
<text x="91.2" y="268.5">NC</text>
<text x="144.5" y="268.4">0.3pF</text>
<text x="145.4" y="264.9">C25</text>
</g>
<g font-size="2.5" fill="#009">
<text x="255.9" y="42.1">R2</text>
<text x="30.9" y="133.9">B1</text>
<text x="30.9" y="178">B2</text>
</g>
</svg>
